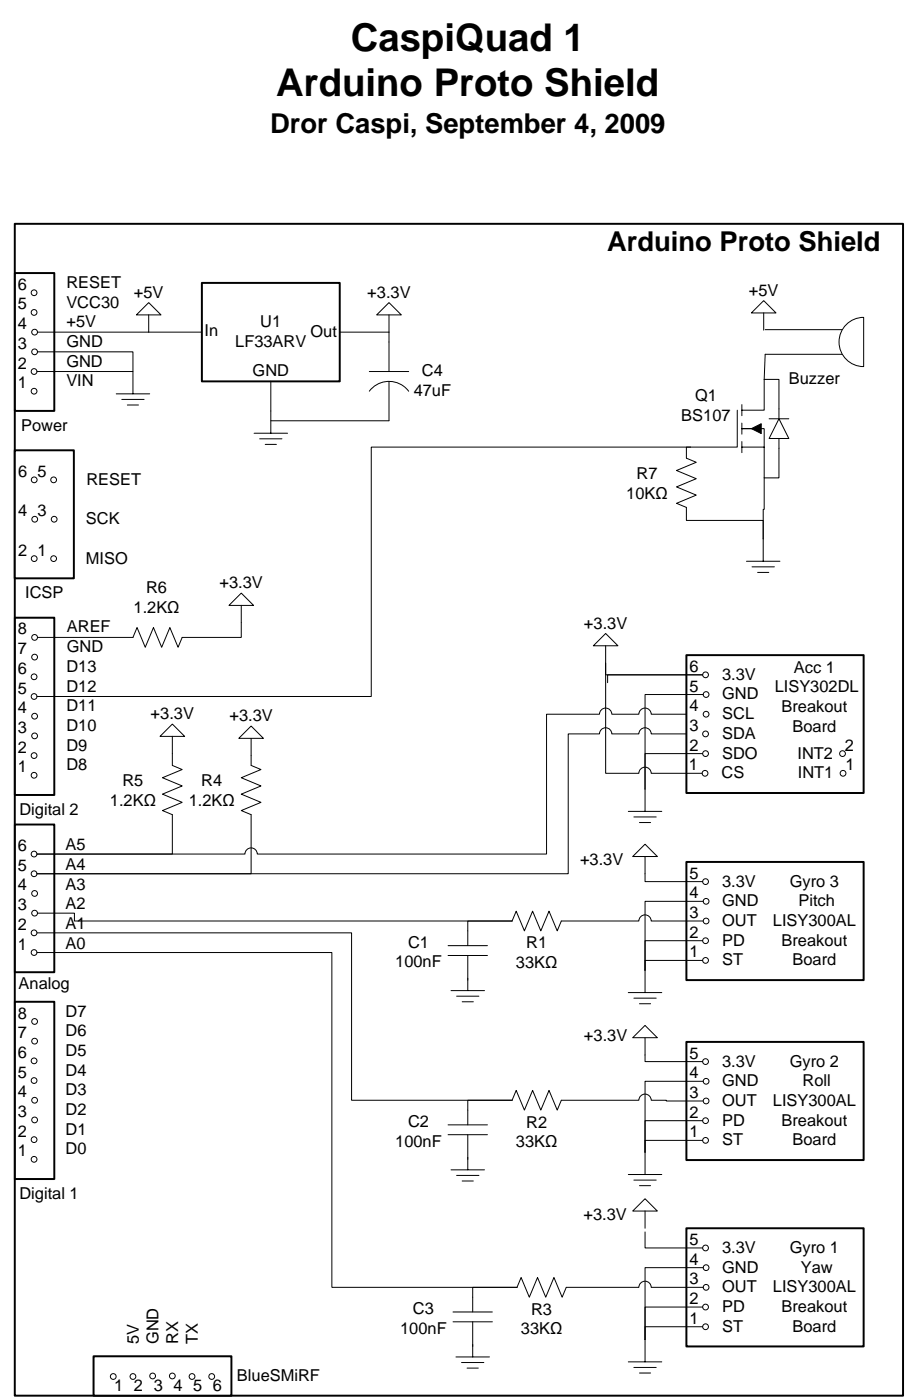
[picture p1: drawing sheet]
<svg xmlns="http://www.w3.org/2000/svg" width="117mm" height="181mm" viewBox="0 0 117 181" stroke-linecap="round" stroke-linejoin="round" font-family="sans-serif">
<path d="M1.9 28.9h114.6v151.1h-114.6z" fill="none" stroke="#000" stroke-width=".25"/>
<path d="M1.9 79.7h5.1v22.8h-5.1z" fill-rule="evenodd" fill="#fff"/>
<path d="M1.9 79.7h5.1v22.8h-5.1z" fill="none" stroke="#000" stroke-width=".25"/>
<circle cx="4.5" cy="82.2" r=".37" fill="#fff"/>
<circle cx="4.5" cy="82.2" r=".37" fill="none" stroke="#000" stroke-width=".13"/>
<circle cx="4.5" cy="84.7" r=".37" fill="#fff"/>
<circle cx="4.5" cy="84.7" r=".37" fill="none" stroke="#000" stroke-width=".13"/>
<circle cx="4.4" cy="87.3" r=".37" fill="#fff"/>
<circle cx="4.4" cy="87.3" r=".37" fill="none" stroke="#000" stroke-width=".13"/>
<circle cx="4.4" cy="89.8" r=".37" fill="#fff"/>
<circle cx="4.4" cy="89.8" r=".37" fill="none" stroke="#000" stroke-width=".13"/>
<circle cx="4.5" cy="92.4" r=".37" fill="#fff"/>
<circle cx="4.5" cy="92.4" r=".37" fill="none" stroke="#000" stroke-width=".13"/>
<circle cx="4.5" cy="94.9" r=".37" fill="#fff"/>
<circle cx="4.5" cy="94.9" r=".37" fill="none" stroke="#000" stroke-width=".13"/>
<circle cx="4.4" cy="97.4" r=".37" fill="#fff"/>
<circle cx="4.4" cy="97.4" r=".37" fill="none" stroke="#000" stroke-width=".13"/>
<circle cx="4.4" cy="100" r=".37" fill="#fff"/>
<circle cx="4.4" cy="100" r=".37" fill="none" stroke="#000" stroke-width=".13"/>
<path d="M1.9 106.3h5.1v19.1h-5.1z" fill-rule="evenodd" fill="#fff"/>
<path d="M1.9 106.3h5.1v19.1h-5.1z" fill="none" stroke="#000" stroke-width=".25"/>
<circle cx="4.4" cy="110.1" r=".37" fill="#fff"/>
<circle cx="4.4" cy="110.1" r=".37" fill="none" stroke="#000" stroke-width=".13"/>
<circle cx="4.4" cy="112.7" r=".37" fill="#fff"/>
<circle cx="4.4" cy="112.7" r=".37" fill="none" stroke="#000" stroke-width=".13"/>
<circle cx="4.5" cy="115.2" r=".37" fill="#fff"/>
<circle cx="4.5" cy="115.2" r=".37" fill="none" stroke="#000" stroke-width=".13"/>
<circle cx="4.5" cy="117.8" r=".37" fill="#fff"/>
<circle cx="4.5" cy="117.8" r=".37" fill="none" stroke="#000" stroke-width=".13"/>
<circle cx="4.4" cy="120.3" r=".37" fill="#fff"/>
<circle cx="4.4" cy="120.3" r=".37" fill="none" stroke="#000" stroke-width=".13"/>
<circle cx="4.4" cy="122.8" r=".37" fill="#fff"/>
<circle cx="4.4" cy="122.8" r=".37" fill="none" stroke="#000" stroke-width=".13"/>
<path d="M1.9 129.2h5.1v22.9h-5.1z" fill-rule="evenodd" fill="#fff"/>
<path d="M1.9 129.2h5.1v22.9h-5.1z" fill="none" stroke="#000" stroke-width=".25"/>
<circle cx="4.5" cy="131.7" r=".37" fill="#fff"/>
<circle cx="4.5" cy="131.7" r=".37" fill="none" stroke="#000" stroke-width=".13"/>
<circle cx="4.5" cy="134.3" r=".37" fill="#fff"/>
<circle cx="4.5" cy="134.3" r=".37" fill="none" stroke="#000" stroke-width=".13"/>
<circle cx="4.4" cy="136.8" r=".37" fill="#fff"/>
<circle cx="4.4" cy="136.8" r=".37" fill="none" stroke="#000" stroke-width=".13"/>
<circle cx="4.4" cy="139.4" r=".37" fill="#fff"/>
<circle cx="4.4" cy="139.4" r=".37" fill="none" stroke="#000" stroke-width=".13"/>
<circle cx="4.5" cy="141.9" r=".37" fill="#fff"/>
<circle cx="4.5" cy="141.9" r=".37" fill="none" stroke="#000" stroke-width=".13"/>
<circle cx="4.5" cy="144.4" r=".37" fill="#fff"/>
<circle cx="4.5" cy="144.4" r=".37" fill="none" stroke="#000" stroke-width=".13"/>
<circle cx="4.4" cy="147" r=".37" fill="#fff"/>
<circle cx="4.4" cy="147" r=".37" fill="none" stroke="#000" stroke-width=".13"/>
<circle cx="4.4" cy="149.5" r=".37" fill="#fff"/>
<circle cx="4.4" cy="149.5" r=".37" fill="none" stroke="#000" stroke-width=".13"/>
<path d="M1.9 35.2h5.1v17.8h-5.1z" fill-rule="evenodd" fill="#fff"/>
<path d="M1.9 35.2h5.1v17.8h-5.1z" fill="none" stroke="#000" stroke-width=".25"/>
<circle cx="4.4" cy="37.8" r=".37" fill="#fff"/>
<circle cx="4.4" cy="37.8" r=".37" fill="none" stroke="#000" stroke-width=".13"/>
<circle cx="4.4" cy="40.3" r=".37" fill="#fff"/>
<circle cx="4.4" cy="40.3" r=".37" fill="none" stroke="#000" stroke-width=".13"/>
<circle cx="4.5" cy="42.8" r=".37" fill="#fff"/>
<circle cx="4.5" cy="42.8" r=".37" fill="none" stroke="#000" stroke-width=".13"/>
<circle cx="4.5" cy="45.4" r=".37" fill="#fff"/>
<circle cx="4.5" cy="45.4" r=".37" fill="none" stroke="#000" stroke-width=".13"/>
<circle cx="4.4" cy="47.9" r=".37" fill="#fff"/>
<circle cx="4.4" cy="47.9" r=".37" fill="none" stroke="#000" stroke-width=".13"/>
<circle cx="4.4" cy="50.5" r=".37" fill="#fff"/>
<circle cx="4.4" cy="50.5" r=".37" fill="none" stroke="#000" stroke-width=".13"/>
<path d="M1.9 58.1h7.6v16.5h-7.6z" fill-rule="evenodd" fill="#fff"/>
<path d="M1.9 58.1h7.6v16.5h-7.6z" fill="none" stroke="#000" stroke-width=".25"/>
<circle cx="4.4" cy="61.9" r=".37" fill="#fff"/>
<circle cx="4.4" cy="61.9" r=".37" fill="none" stroke="#000" stroke-width=".13"/>
<circle cx="6.9" cy="61.9" r=".37" fill="#fff"/>
<circle cx="6.9" cy="61.9" r=".37" fill="none" stroke="#000" stroke-width=".13"/>
<circle cx="4.5" cy="67" r=".37" fill="#fff"/>
<circle cx="4.5" cy="67" r=".37" fill="none" stroke="#000" stroke-width=".13"/>
<circle cx="7" cy="67" r=".37" fill="#fff"/>
<circle cx="7" cy="67" r=".37" fill="none" stroke="#000" stroke-width=".13"/>
<circle cx="4.4" cy="72" r=".37" fill="#fff"/>
<circle cx="4.4" cy="72" r=".37" fill="none" stroke="#000" stroke-width=".13"/>
<circle cx="6.9" cy="72" r=".37" fill="#fff"/>
<circle cx="6.9" cy="72" r=".37" fill="none" stroke="#000" stroke-width=".13"/>
<path d="M88.5 111.2h22.9v15.2h-22.9z" fill-rule="evenodd" fill="#fff"/>
<path d="M88.5 111.2h22.9v15.2h-22.9z" fill="none" stroke="#000" stroke-width=".25"/>
<circle cx="91" cy="113.7" r=".37" fill="#fff"/>
<circle cx="91" cy="113.7" r=".37" fill="none" stroke="#000" stroke-width=".13"/>
<circle cx="91.1" cy="116.2" r=".37" fill="#fff"/>
<circle cx="91.1" cy="116.2" r=".37" fill="none" stroke="#000" stroke-width=".13"/>
<circle cx="91.1" cy="118.8" r=".37" fill="#fff"/>
<circle cx="91.1" cy="118.8" r=".37" fill="none" stroke="#000" stroke-width=".13"/>
<circle cx="91" cy="121.3" r=".37" fill="#fff"/>
<circle cx="91" cy="121.3" r=".37" fill="none" stroke="#000" stroke-width=".13"/>
<circle cx="91" cy="123.9" r=".37" fill="#fff"/>
<circle cx="91" cy="123.9" r=".37" fill="none" stroke="#000" stroke-width=".13"/>
<path d="M88.5 134.4h22.9v15.2h-22.9z" fill-rule="evenodd" fill="#fff"/>
<path d="M88.5 134.4h22.9v15.2h-22.9z" fill="none" stroke="#000" stroke-width=".25"/>
<circle cx="91" cy="136.9" r=".37" fill="#fff"/>
<circle cx="91" cy="136.9" r=".37" fill="none" stroke="#000" stroke-width=".13"/>
<circle cx="91.1" cy="139.4" r=".37" fill="#fff"/>
<circle cx="91.1" cy="139.4" r=".37" fill="none" stroke="#000" stroke-width=".13"/>
<circle cx="91.1" cy="142" r=".37" fill="#fff"/>
<circle cx="91.1" cy="142" r=".37" fill="none" stroke="#000" stroke-width=".13"/>
<circle cx="91" cy="144.5" r=".37" fill="#fff"/>
<circle cx="91" cy="144.5" r=".37" fill="none" stroke="#000" stroke-width=".13"/>
<circle cx="91" cy="147.1" r=".37" fill="#fff"/>
<circle cx="91" cy="147.1" r=".37" fill="none" stroke="#000" stroke-width=".13"/>
<path d="M88.5 158.4h22.9v15.2h-22.9z" fill-rule="evenodd" fill="#fff"/>
<path d="M88.5 158.4h22.9v15.2h-22.9z" fill="none" stroke="#000" stroke-width=".25"/>
<circle cx="91" cy="160.9" r=".37" fill="#fff"/>
<circle cx="91" cy="160.9" r=".37" fill="none" stroke="#000" stroke-width=".13"/>
<circle cx="91.1" cy="163.5" r=".37" fill="#fff"/>
<circle cx="91.1" cy="163.5" r=".37" fill="none" stroke="#000" stroke-width=".13"/>
<circle cx="91.1" cy="166" r=".37" fill="#fff"/>
<circle cx="91.1" cy="166" r=".37" fill="none" stroke="#000" stroke-width=".13"/>
<circle cx="91" cy="168.6" r=".37" fill="#fff"/>
<circle cx="91" cy="168.6" r=".37" fill="none" stroke="#000" stroke-width=".13"/>
<circle cx="91" cy="171.1" r=".37" fill="#fff"/>
<g fill="none" stroke="#000" stroke-width=".13">
<path d="M4.8 45.4h12.3v2.5h-12.3M4.8 117.8h4.8v1h56.4M83.2 112.7v1h7.4M90.7 116.2h-7.5v8.9M4.8 120.3h40.5v21.6h20.7M4.8 122.8h38v43.2h23.9M83.2 136.1v.8h7.4M90.6 123.9h-7.4v1.2M90.6 121.3h-7.4v3.8M83.2 158.9v2h7.4M90.6 144.5h-7.4v4.1v-1.5h7.4M90.7 163.5h-7.5v9.3v-4.2h7.4"/>
<circle cx="91" cy="171.1" r=".37"/>
</g>
<path d="M12.1 174.9h17.7v5.1h-17.7z" fill-rule="evenodd" fill="#fff"/>
<path d="M12.1 174.9h17.7v5.1h-17.7z" fill="none" stroke="#000" stroke-width=".25"/>
<circle cx="27.3" cy="177.5" r=".37" fill="#fff"/>
<circle cx="27.3" cy="177.5" r=".37" fill="none" stroke="#000" stroke-width=".13"/>
<circle cx="24.8" cy="177.5" r=".37" fill="#fff"/>
<circle cx="24.8" cy="177.5" r=".37" fill="none" stroke="#000" stroke-width=".13"/>
<circle cx="22.2" cy="177.5" r=".37" fill="#fff"/>
<circle cx="22.2" cy="177.5" r=".37" fill="none" stroke="#000" stroke-width=".13"/>
<circle cx="19.7" cy="177.5" r=".37" fill="#fff"/>
<circle cx="19.7" cy="177.5" r=".37" fill="none" stroke="#000" stroke-width=".13"/>
<circle cx="17.1" cy="177.5" r=".37" fill="#fff"/>
<circle cx="17.1" cy="177.5" r=".37" fill="none" stroke="#000" stroke-width=".13"/>
<circle cx="14.6" cy="177.5" r=".37" fill="#fff"/>
<g fill="none" stroke="#000" stroke-width=".13">
<path d="M90.6 94.7h-6.6a.79 .79 0 0 0-.8-.8 .79 .79 0 0 0-.8 .8h-3.5a.79 .79 0 0 0-.8-.8 .79 .79 0 0 0-.8 .8h-4v18h-68.5M90.7 92.1h-6.7a.79 .79 0 0 0-.8-.8 .79 .79 0 0 0-.8 .8h-3.5a.79 .79 0 0 0-.8-.8 .79 .79 0 0 0-.8 .8h-6.8v18h-37.3a.79 .79 0 0 0-.8-.7 .79 .79 0 0 0-.8 .7h-26.8M90.7 139.4h-7.5v9.2"/>
<circle cx="14.6" cy="177.5" r=".37"/>
</g>
<path d="M88.5 84.5h22.9v17.8h-22.9z" fill-rule="evenodd" fill="#fff"/>
<path d="M88.5 84.5h22.9v17.8h-22.9z" fill="none" stroke="#000" stroke-width=".25"/>
<circle cx="91" cy="87" r=".37" fill="#fff"/>
<circle cx="91" cy="87" r=".37" fill="none" stroke="#000" stroke-width=".13"/>
<circle cx="91.1" cy="89.6" r=".37" fill="#fff"/>
<circle cx="91.1" cy="89.6" r=".37" fill="none" stroke="#000" stroke-width=".13"/>
<circle cx="91.1" cy="92.1" r=".37" fill="#fff"/>
<circle cx="91.1" cy="92.1" r=".37" fill="none" stroke="#000" stroke-width=".13"/>
<circle cx="91" cy="94.7" r=".37" fill="#fff"/>
<circle cx="91" cy="94.7" r=".37" fill="none" stroke="#000" stroke-width=".13"/>
<circle cx="91" cy="97.2" r=".37" fill="#fff"/>
<circle cx="91" cy="97.2" r=".37" fill="none" stroke="#000" stroke-width=".13"/>
<circle cx="90.9" cy="99.7" r=".37" fill="#fff"/>
<g fill="none" stroke="#000" stroke-width=".13">
<path d="M78.1 85.5v14.2h4.3a.79 .79 0 0 1 .8-.8 .79 .79 0 0 1 .8 .8h6.6M90.6 87h-12.2v1M90.6 97.2h-7.4v4.6"/>
<circle cx="90.9" cy="99.7" r=".37"/>
</g>
<circle cx="108.7" cy="97.2" r=".37" fill="#fff"/>
<circle cx="108.7" cy="97.2" r=".37" fill="none" stroke="#000" stroke-width=".13"/>
<circle cx="108.7" cy="99.7" r=".37" fill="#fff"/>
<g fill="none" stroke="#000" stroke-width=".13">
<path d="M95.1 52.9v4.8h-6.1M95.7 52.9h2.9v-4h1.9v12.7h-1.9v-3.9h-2.9M95.7 55.3h2.4M95.7 52.2v1.4M95.7 54.6v1.4M95.7 56.9v1.5M95.7 55.3h2.9v2.4M96.9 55.3l1.3-.7v1.3zM22.2 98.7l1.3 .5-2.5 1.1 2.5 1.1-2.5 1 2.5 1.1-2.5 1 1.2 .6M31.1 80.3v1.9h-7.6l-.5 1.3-1.1-2.6-1.1 2.6-1-2.6-1.1 2.6-1-2.6-.6 1.3h-12.3M32.4 98.7l1.3 .5-2.6 1.1 2.6 1.1-2.6 1 2.6 1.1-2.6 1 1.3 .6v7.6h-27.6M78.1 85.5v1.5h12.5"/>
<circle cx="108.7" cy="99.7" r=".37"/>
</g>
<path d="M96.9 55.3l1.3-.7v1.3z" fill="#000"/>
<path d="M100.5 54l1.2 2.6h-2.5z" fill="#fff"/>
<path d="M98.7 42.5h10.8M98.7 45.7h10.8M99.2 54h2.5M100.5 54l1.2 2.6h-2.5z" fill="none" stroke="#000" stroke-width=".13"/>
<path d="M109.1 41.9a3.2 3.2 0 0 1 2.3-1v6.4a3.2 3.2 0 0 1-3-2 3.2 3.2 0 0 1 .7-3.4z" fill-rule="evenodd" fill="#fff"/>
<path d="M4.8 42.8h14.4M15 50.8h4.3M15.7 51.5h2.9M16.4 52.2h1.5M17.1 47.9v2.9M98.7 45.7l-.1 3.2M109.1 41.9a3.2 3.2 0 0 1 2.3-1v6.4a3.2 3.2 0 0 1-3-2 3.2 3.2 0 0 1 .7-3.4zM88.5 65.4l-1.3-.5 2.6-1-2.6-1.1 2.6-1.1-2.6-1 2.6-1.1-1.3-.5v-1.4h.5h-41.1v32.1h-43.1M98.6 61.6v4.1h-.2v3.8" fill="none" stroke="#000" stroke-width=".13"/>
<path d="M19.2 39l1.6 1.6h-3.2z" fill="#fff"/>
<path d="M19.2 39l1.6 1.6h-3.2zM19.2 40.6v2.2h6.8" fill="none" stroke="#000" stroke-width=".13"/>
<path d="M26 36.5h17.8v12.7h-17.8z" fill-rule="evenodd" fill="#fff"/>
<path d="M26 36.5h17.8v12.7h-17.8z" fill="none" stroke="#000" stroke-width=".25"/>
<path d="M50.2 39l1.6 1.6h-3.2z" fill="#fff"/>
<path d="M50.2 39l1.6 1.6h-3.2zM50.2 40.6v2.2" fill="none" stroke="#000" stroke-width=".13"/>
<path d="M96.9 40.4l1.6-1.6 1.6 1.6z" fill="#fff"/>
<path d="M32.8 55.9h4.3M33.5 56.6h2.9M34.2 57.3h1.4M34.9 49.2v6.7M43.8 42.8h6.4v5.1M47.6 50.5a3.2 3.2 0 0 1 5.1 0M47.6 47.9h5.1M50.2 49.2v5.1h-15.3M96.9 40.4l1.6-1.6 1.6 1.6zM98.5 40.4v2.2" fill="none" stroke="#000" stroke-width=".13"/>
<path d="M31.1 76.5l1.6 1.6h-3.2z" fill="#fff"/>
<path d="M31.1 76.5l1.6 1.6h-3.2zM31.1 78.1v2.2" fill="none" stroke="#000" stroke-width=".13"/>
<path d="M32.4 93.6l1.6 1.6h-3.2z" fill="#fff"/>
<path d="M32.4 93.6l1.6 1.6h-3.2zM32.4 95.2v2.2" fill="none" stroke="#000" stroke-width=".13"/>
<path d="M22.2 93.4l1.6 1.6h-3.2z" fill="#fff"/>
<path d="M22.2 93.4l1.6 1.6h-3.2zM22.2 95v3.7M32.4 97.4v1.3M22.2 105.1v5h-17.4" fill="none" stroke="#000" stroke-width=".13"/>
<path d="M78.1 81.7l1.6 1.6h-3.2z" fill="#fff"/>
<path d="M78.1 81.7l1.6 1.6h-3.2zM78.1 83.3v2.2" fill="none" stroke="#000" stroke-width=".13"/>
<path d="M83.2 108.9l1.6 1.6h-3.2z" fill="#fff"/>
<path d="M83.2 108.9l1.6 1.6h-3.2zM83.2 110.5v2.2" fill="none" stroke="#000" stroke-width=".13"/>
<path d="M81.6 133.8l1.6-1.6 1.6 1.6z" fill="#fff"/>
<path d="M81.6 133.8l1.6-1.6 1.6 1.6zM83.2 133.8v2.3" fill="none" stroke="#000" stroke-width=".13"/>
<path d="M81.6 156.2l1.6-1.6 1.6 1.6z" fill="#fff"/>
<g fill="none" stroke="#000" stroke-width=".13">
<path d="M88.5 65.4v1.7h9.9v5.3M96.3 72.4h4.3M97 73.1h2.9M97.7 73.8h1.4M90.7 89.6h-7.5v15M81 104.6h4.3M81.7 105.4h2.9M82.5 106.1h1.4M90.7 118.8h-6.7a.79 .79 0 0 0-.8-.8 .79 .79 0 0 0-.8 .8h-10l-.5 1.3-1.1-2.6-1.1 2.6-1-2.6-1.1 2.6-1-2.6-.6 1.3h-5.7v3.2M57.8 123.2h5.1M57.8 122h5.1M58.2 127.8h4.3"/>
<path d="M58.9 128.5h2.9M59.6 129.2h1.4M60.3 123.2v4.6M81 128h4.3M81.7 128.7h2.9M82.5 129.4h1.4M83.2 125.1v2.9M57.8 146.3h5.1M57.8 145.1h5.1M58.2 150.9h4.3M58.9 151.6h2.9M59.6 152.3h1.4"/>
<path d="M60.3 146.3v4.6M81 151.5h4.3M81.6 156.2l1.6-1.6 1.6 1.6zM81.7 152.2h2.9M82.5 152.9h1.4M83.2 148.6v2.9M83.2 156.2v2.2M90.7 142h-4.8v-.1h-1.9a.79 .79 0 0 0-.8-.8 .79 .79 0 0 0-.8 .8h-10l-.5 1.3-1.1-2.6-1.1 2.6-1-2.6-1.1 2.6-1-2.6-.6 1.3h-5.7v3.2M58.4 170.5h5.1M58.4 169.2h5.1M58.8 175h4.3M59.5 175.7h2.9"/>
<path d="M60.2 176.4h1.5M61 170.5v4.5M81 175.6h4.3M81.7 176.4h2.9M82.5 177.1h1.4M90.6 171.1h-7.4v4.5M90.7 166h-6.7a.79 .79 0 0 0-.8-.8 .79 .79 0 0 0-.8 .8h-9.4l-.5 1.3-1.1-2.5-1 2.5-1.1-2.5-1 2.5-1.1-2.5-.5 1.2h-5.7v3.2"/>
</g>
<g font-size="4.9">
<text x="45.2" y="6.5">CaspiQuad 1</text>
<text x="35.6" y="12.4">Arduino Proto Shield</text>
</g>
<g font-size="3.5">
<text x="34.8" y="17.1">Dror Caspi, September 4, 2009</text>
<text x="78.3" y="32.4">Arduino Proto Shield</text>
</g>
<g font-size="2.1">
<text x="2.3" y="37.4">6</text>
<text x="2.3" y="39.9">5</text>
<text x="8.6" y="37.1">RESET</text>
<text x="8.6" y="39.7">VCC30</text>
<text x="17.3" y="38.4">+5V</text>
<text x="47.4" y="38.4">+3.3V</text>
<text x="96.6" y="38.1">+5V</text>
<text x="2.3" y="42.5">4</text>
<text x="2.3" y="45">3</text>
<text x="2.3" y="47.5">2</text>
<text x="8.6" y="47.3">GND</text>
<text x="8.6" y="42.2">+5V</text>
<text x="8.6" y="44.7">GND</text>
<text x="26.4" y="43.3">In</text>
<text x="30.3" y="44.7">LF33ARV</text>
<text x="33.6" y="42.2">U1</text>
<text x="40.1" y="43.5">Out</text>
<text x="2.3" y="50.1">1</text>
<text x="8.6" y="49.8">VIN</text>
<text x="32.6" y="48.4">GND</text>
<text x="53.4" y="51.1">47uF</text>
<text x="54.4" y="48.5">C4</text>
<text x="89.6" y="51.8">Q1</text>
<text x="101.7" y="49.5">Buzzer</text>
<text x="2.7" y="55.5">Power</text>
<text x="87.9" y="54.3">BS107</text>
<text x="2.3" y="61.5">6</text>
<text x="4.8" y="61.5">5</text>
<text x="11.1" y="62.5">RESET</text>
<text x="80.8" y="64.3">10KΩ</text>
<text x="82.1" y="61.8">R7</text>
<text x="2.3" y="66.6">4</text>
<text x="2.3" y="71.7">2</text>
<text x="4.8" y="66.6">3</text>
<text x="4.8" y="71.7">1</text>
<text x="11.1" y="67.6">SCK</text>
<text x="3.2" y="77.1">ICSP</text>
<text x="11.1" y="72.7">MISO</text>
<text x="18.8" y="76.5">R6</text>
<text x="28.3" y="75.9">+3.3V</text>
<text x="2.3" y="81.8">8</text>
<text x="8.6" y="81.6">AREF</text>
<text x="17.2" y="79">1.2KΩ</text>
<text x="75.3" y="81.1">+3.3V</text>
<text x="2.3" y="84.4">7</text>
<text x="2.3" y="86.9">6</text>
<text x="2.3" y="89.4">5</text>
<text x="8.6" y="86.6">D13</text>
<text x="8.6" y="89.2">D12</text>
<text x="8.6" y="84.1">GND</text>
<text x="88.9" y="86.6">6</text>
<text x="88.9" y="89.2">5</text>
<text x="93.1" y="87.7">3.3V</text>
<text x="99.9" y="89.3">LISY302DL</text>
<text x="102.4" y="86.7">Acc 1</text>
<text x="2.3" y="92">4</text>
<text x="2.3" y="94.5">3</text>
<text x="8.6" y="91.7">D11</text>
<text x="8.6" y="94.3">D10</text>
<text x="19.4" y="92.7">+3.3V</text>
<text x="29.6" y="93">+3.3V</text>
<text x="88.9" y="91.7">4</text>
<text x="88.9" y="94.3">3</text>
<text x="93.1" y="95.3">SDA</text>
<text x="93.1" y="90.2">GND</text>
<text x="93.1" y="92.7">SCL</text>
<text x="100.8" y="91.8">Breakout</text>
<text x="102.2" y="94.4">Board</text>
<text x="2.3" y="97.1">2</text>
<text x="2.3" y="99.6">1</text>
<text x="8.6" y="96.8">D9</text>
<text x="8.6" y="99.3">D8</text>
<text x="15.8" y="101.4">R5</text>
<text x="26" y="101.4">R4</text>
<text x="88.8" y="99.3">1</text>
<text x="88.9" y="96.8">2</text>
<text x="93.1" y="100.4">CS</text>
<text x="93.1" y="97.8">SDO</text>
<text x="102.8" y="97.8">INT2</text>
<text x="102.9" y="100.4">INT1</text>
<text x="109" y="96.8">2</text>
<text x="109" y="99.3">1</text>
<text x="2.5" y="105.1">Digital 2</text>
<text x="14.2" y="103.9">1.2KΩ</text>
<text x="24.3" y="103.9">1.2KΩ</text>
<text x="2.3" y="109.8">6</text>
<text x="2.3" y="112.3">5</text>
<text x="8.5" y="109.6">A5</text>
<text x="8.5" y="112.2">A4</text>
<text x="74.8" y="111.5">+3.3V</text>
<text x="88.9" y="113.3">5</text>
<text x="2.3" y="114.8">4</text>
<text x="2.3" y="117.4">3</text>
<text x="2.3" y="119.9">2</text>
<text x="8.5" y="119.8">A1</text>
<text x="8.5" y="114.7">A3</text>
<text x="8.5" y="117.3">A2</text>
<text x="88.9" y="115.9">4</text>
<text x="88.9" y="118.4">3</text>
<text x="93.1" y="114.3">3.3V</text>
<text x="93.1" y="116.9">GND</text>
<text x="93.1" y="119.4">OUT</text>
<text x="99.7" y="119.4">LISY300AL</text>
<text x="101.9" y="114.3">Gyro 3</text>
<text x="103" y="116.9">Pitch</text>
<text x="2.3" y="122.5">1</text>
<text x="8.5" y="122.3">A0</text>
<text x="51" y="124.7">100nF</text>
<text x="52.6" y="122.2">C1</text>
<text x="66.5" y="124.8">33KΩ</text>
<text x="67.9" y="122.3">R1</text>
<text x="88.9" y="120.9">2</text>
<text x="88.9" y="123.5">1</text>
<text x="93.1" y="122">PD</text>
<text x="93.1" y="124.5">ST</text>
<text x="100.8" y="122">Breakout</text>
<text x="102.2" y="124.5">Board</text>
<text x="2.3" y="131.4">8</text>
<text x="2.4" y="127.6">Analog</text>
<text x="8.5" y="131.1">D7</text>
<text x="2.3" y="133.9">7</text>
<text x="2.3" y="136.4">6</text>
<text x="8.5" y="136.2">D5</text>
<text x="8.5" y="133.6">D6</text>
<text x="75.3" y="134.3">+3.3V</text>
<text x="88.9" y="136.5">5</text>
<text x="93.1" y="137.5">3.3V</text>
<text x="101.9" y="137.5">Gyro 2</text>
<text x="2.3" y="139">5</text>
<text x="2.3" y="141.5">4</text>
<text x="8.5" y="138.7">D4</text>
<text x="8.5" y="141.3">D3</text>
<text x="8.5" y="143.8">D2</text>
<text x="88.9" y="139.1">4</text>
<text x="88.9" y="141.6">3</text>
<text x="93.1" y="140.1">GND</text>
<text x="93.1" y="142.6">OUT</text>
<text x="99.7" y="142.6">LISY300AL</text>
<text x="103.5" y="140.1">Roll</text>
<text x="2.3" y="144.1">3</text>
<text x="2.3" y="146.6">2</text>
<text x="2.3" y="149.1">1</text>
<text x="8.5" y="146.3">D1</text>
<text x="8.5" y="148.9">D0</text>
<text x="51" y="147.9">100nF</text>
<text x="52.6" y="145.3">C2</text>
<text x="66.5" y="148">33KΩ</text>
<text x="67.9" y="145.4">R2</text>
<text x="88.9" y="144.1">2</text>
<text x="88.9" y="146.7">1</text>
<text x="93.1" y="145.2">PD</text>
<text x="93.1" y="147.7">ST</text>
<text x="100.8" y="145.2">Breakout</text>
<text x="102.2" y="147.7">Board</text>
<text x="2.5" y="154.6">Digital 1</text>
<text x="75.2" y="157.4">+3.3V</text>
<text x="88.9" y="160.6">5</text>
<text x="93.1" y="161.6">3.3V</text>
<text x="101.9" y="161.6">Gyro 1</text>
<text x="88.9" y="163.1">4</text>
<text x="88.9" y="165.6">3</text>
<text x="93.1" y="164.1">GND</text>
<text x="93.1" y="166.7">OUT</text>
<text x="99.7" y="166.7">LISY300AL</text>
<text x="103.3" y="164.1">Yaw</text>
<text x="17.9" y="173.4" transform="rotate(-90 17.9 173.4)">5V</text>
<text x="20.4" y="173.3" transform="rotate(-90 20.4 173.3)">GND</text>
<text x="23" y="173.3" transform="rotate(-90 23 173.3)">RX</text>
<text x="25.5" y="173.4" transform="rotate(-90 25.5 173.4)">TX</text>
<text x="51.6" y="172">100nF</text>
<text x="53.3" y="169.5">C3</text>
<text x="67.2" y="172.1">33KΩ</text>
<text x="68.5" y="169.6">R3</text>
<text x="88.9" y="168.2">2</text>
<text x="88.9" y="170.7">1</text>
<text x="93.1" y="169.2">PD</text>
<text x="93.1" y="171.7">ST</text>
<text x="100.8" y="169.2">Breakout</text>
<text x="102.2" y="171.7">Board</text>
<text x="14.7" y="179.4">1</text>
<text x="17.3" y="179.4">2</text>
<text x="19.8" y="179.4">3</text>
<text x="22.4" y="179.4">4</text>
<text x="24.9" y="179.4">5</text>
<text x="27.4" y="179.4">6</text>
<text x="30.6" y="178.1">BlueSMiRF</text>
</g>
</svg>
